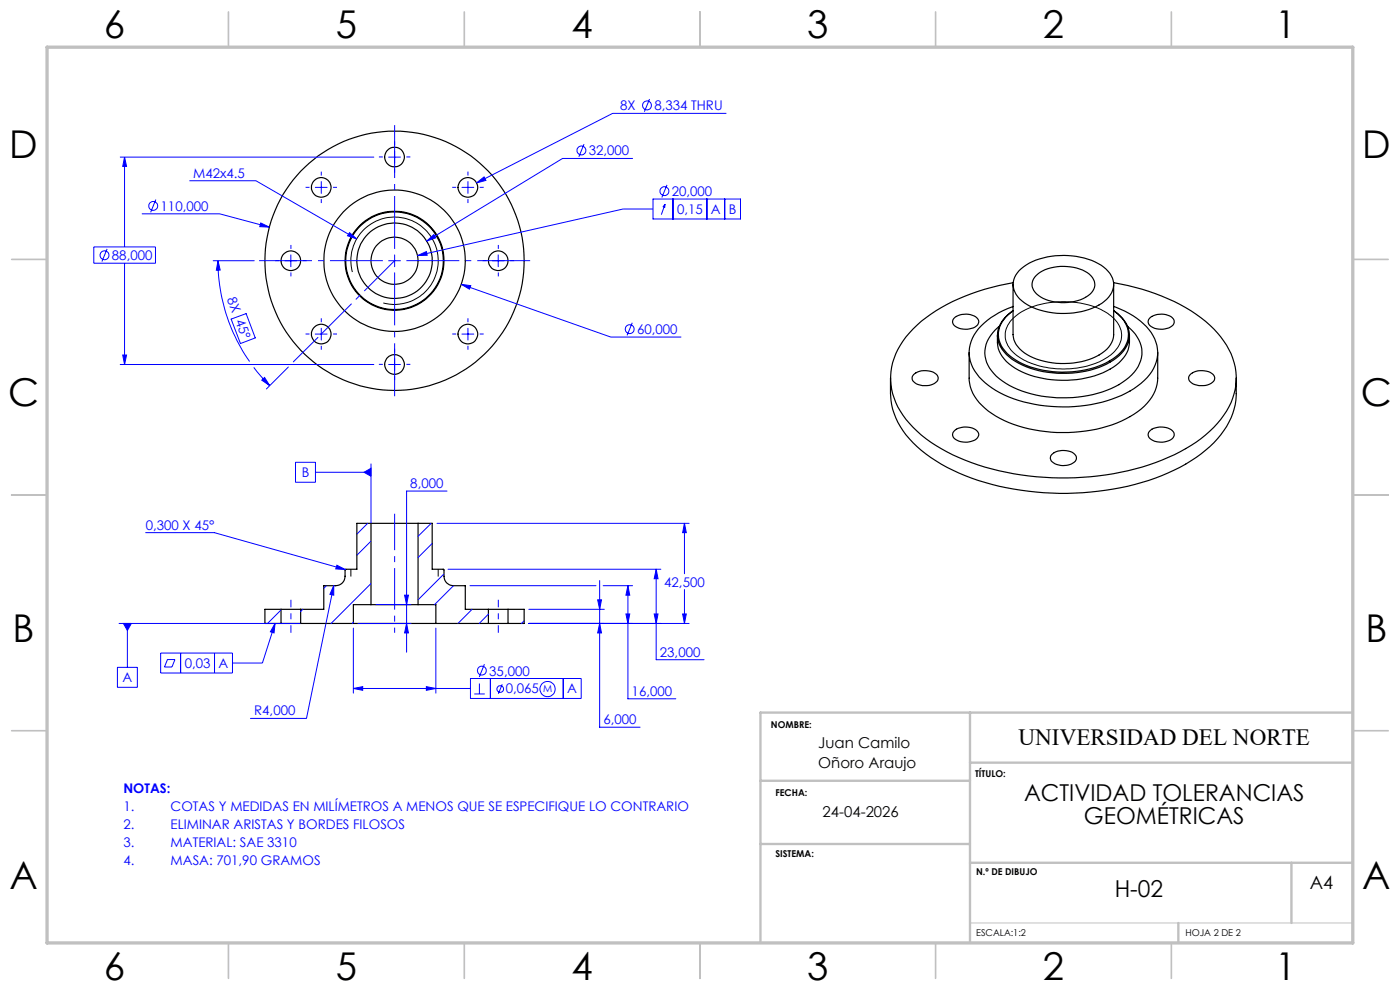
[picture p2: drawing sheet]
<svg xmlns="http://www.w3.org/2000/svg" width="297mm" height="210mm" viewBox="0 0 297 210" stroke-linecap="round" stroke-linejoin="round" font-family="sans-serif">
<path d="M205.8 195.8h81.2" fill="none" stroke="#c0c0c0" stroke-width=".21"/>
<g fill="none" stroke="#c0c0c0" stroke-width=".35">
<path d="M48.5 2.5v7.5M98.5 2.5v7.5M148.5 2.5v7.5M198.5 2.5v7.5M248.5 2.5v7.5M2.5 55h7.5M287 55h7.5M2.5 105h7.5M287 105h7.5M2.5 155h7.5M287 155h7.5M48.5 200v7.5"/>
<path d="M98.5 200v7.5M148.5 200v7.5M198.5 200v7.5M248.5 200v7.5"/>
</g>
<path d="M205.8 151.2v48.8M287 151.2h-125.7v48.8M161.3 165.6h44.5M161.3 179h44.5M205.8 161.8h81.2M205.8 183h81.2M250 195.8v4.2M274 183v12.8" fill="none" stroke="#c0c0c0" stroke-width=".5"/>
<path d="M10 10h277v190h-277z" fill="none" stroke="#c0c0c0" stroke-width=".7"/>
<g fill="none" stroke="#000" stroke-width=".25">
<path d="M214.9 60a40.9 40.9 0 0 0-20.3 9 14.8 14.8 0 0 0-5.6 12.6 16.8 16.8 0 0 0 6.4 10.7 43.8 43.8 0 0 0 21.2 8.4 57.3 57.3 0 0 0 33.7-4.9 22.1 22.1 0 0 0 11.2-11.4 13.1 13.1 0 0 0-2.5-12.9 30.6 30.6 0 0 0-13.9-9.2l-2.8-1-6-1.3M216.2 57.4a14.1 14.1 0 0 1 11.3-3.1 11.2 11.2 0 0 1 8 3.7 4.1 4.1 0 0 1-1.2 5.9 16.1 16.1 0 0 1-15 1.4 6.1 6.1 0 0 1-4.4-4.9l.3-1.5zM219.8 58.4a9.6 9.6 0 0 1 9.3-1.3 3.9 3.9 0 0 1 3.2 3.4 4.4 4.4 0 0 1-3.7 3.3 9.6 9.6 0 0 1-8.7-1.5 2.51 2.51 0 0 1-.1-3.9zM193.8 79.5a3.9 3.9 0 0 1 5.1 .1 1.29 1.29 0 0 1-1 1.9 3.6 3.6 0 0 1-4.4-1v-.5zM202.4 67.5a3.8 3.8 0 0 1 5 .2 1.31 1.31 0 0 1-.9 1.9 4 4 0 0 1-4.3-.8l-.1-.5zM205.6 74.8v5.4a9.3 9.3 0 0 0 4.8 7.5 28.9 28.9 0 0 0 18.7 3.9 23.4 23.4 0 0 0 13.6-5.4 8.5 8.5 0 0 0 2.9-6v-5.4M211.6 71.1a6.8 6.8 0 0 0 3.7 7 21.6 21.6 0 0 0 20.9-.2 6.8 6.8 0 0 0 3.4-6.8M212 69.2a6.8 6.8 0 0 0-2.7 7.7 12.1 12.1 0 0 0 7.6 6.1 26.4 26.4 0 0 0 20.5-1.4 8.8 8.8 0 0 0 4.9-6.4 7.2 7.2 0 0 0-3.1-6M213.3 67.3l1.6-1.4a6.3 6.3 0 0 0-3.1 5.8 8.1 8.1 0 0 0 5.2 5.5 21.8 21.8 0 0 0 18.3-.6 6.9 6.9 0 0 0 4.1-5.8 6.5 6.5 0 0 0-3.1-4.9 6.5 6.5 0 0 1 3.3 5.7 7.2 7.2 0 0 1-4.1 5.2 21.8 21.8 0 0 1-20.2-.2 6.6 6.6 0 0 1-3.7-5.9l.5-1.8zM214.9 65a15.6 15.6 0 0 0-8.2 6 7.5 7.5 0 0 0 1.6 9.6 21.6 21.6 0 0 0 12.3 5.4 30.1 30.1 0 0 0 20-3.6 10 10 0 0 0 5-7 9 9 0 0 0-4.4-7.9l-2.6-1.5-2.3-1M214.9 60.4v10.6a6 6 0 0 0 4.4 4.9 16.6 16.6 0 0 0 14.5-1 5 5 0 0 0 2.5-3.9v-10.6M243.8 67.5a3.8 3.8 0 0 1 5.1 .2 1.31 1.31 0 0 1-.9 1.9 4 4 0 0 1-4.3-.8l-.1-.5z"/>
<path d="M252.4 79.5a3.9 3.9 0 0 1 5.1 .1 1.29 1.29 0 0 1-1 1.9 3.6 3.6 0 0 1-4.3-1v-.5zM188.9 80.2v3.3a15.4 15.4 0 0 0 5.7 11.2 40.7 40.7 0 0 0 20.5 9 59.5 59.5 0 0 0 32.7-3.4 27 27 0 0 0 12.4-9.8 13.6 13.6 0 0 0 2.1-7v-3.3M202.4 91.5a3.8 3.8 0 0 1 5 .1 1.41 1.41 0 0 1-1.3 2 3.4 3.4 0 0 1-4-1.1v-.5zM223.1 96.4a3.9 3.9 0 0 1 5.1 .2 1.29 1.29 0 0 1-1 1.9 3.9 3.9 0 0 1-4.2-.8l-.2-.5zM243.8 91.5a3.8 3.8 0 0 1 5.1 .1 1.29 1.29 0 0 1-.9 1.9 3.9 3.9 0 0 1-4.3-.7l-.1-.6zM78.7 111h10M78.7 111h-3v9.7h-2.4l-.1 .2v1.3a1.99 1.99 0 0 1-2 2h-2.5v5h-4.9M78.7 111v17.3M88.7 111h3v9.7h2.4l.1 .2v1.3a1.99 1.99 0 0 0 2 2h2.5v5h4.9M88.7 111v17.3M59.6 132.2h4.2M59.6 129.2h4.2"/>
<path d="M59.6 129.2v3M59.6 129.2h-3.4v3h3.4M63.8 129.2v3M63.8 132.2h11.2M75 132.2h17.5M78.7 128.3h10M78.7 128.3h-3.7v3.9M88.7 128.3h3.8v3.9M92.5 132.2h11.1M103.6 132.2h4.2M103.6 129.2h4.2M103.6 129.2v3"/>
<path d="M107.8 129.2h3.4v3h-3.4M107.8 129.2v3"/>
<circle cx="68.1" cy="39.8" r="2.07"/>
<circle cx="83.7" cy="33.3" r="2.09"/>
<circle cx="99.2" cy="39.8" r="2.08"/>
<circle cx="61.7" cy="55.3" r="2.08"/>
<circle cx="83.7" cy="55.3" r="8"/>
<circle cx="83.7" cy="55.3" r="5"/>
<circle cx="83.7" cy="55.3" r="10.5"/>
<circle cx="83.7" cy="55.3" r="10.4"/>
<circle cx="83.7" cy="55.3" r="27.5"/>
<circle cx="83.7" cy="55.3" r="15"/>
<circle cx="105.7" cy="55.3" r="2.08"/>
<circle cx="68.1" cy="70.9" r="2.07"/>
<circle cx="83.7" cy="77.3" r="2.09"/>
<circle cx="99.2" cy="70.9" r="2.08"/>
</g>
<g fill="none" stroke="#00f" stroke-width=".21">
<path d="M25.4 33.3h54M26.4 33.3l.4 2h-.8zM26.4 33.3v19.1M40.2 38.3h14.1l21.4 12.4M66.9 39.7h2.5M68.2 38.5v2.5M82.4 33.3h2.5M83.7 32.1v2.5M98 39.7h2.5M99.3 38.5v2.5M101.1 38.8l1.6-1.3 .4 .8zM123.9 30.6l-1.1 2.7"/>
<path d="M134.3 33.6h-15l-28.8 17.5M137.8 21l-1.1 2.7M141.5 39.2l-1.1 2.7M154.1 24.1h-24.1l-28.9 14.7M19.9 52.4h13.1v3.4h-13.1zM22.7 52.8l-1.1 2.7M26.4 55.8v21.5M30.1 45.4h16.5l10.5 2.8M33.1 42.3l-1.1 2.7M45.2 55.3h8.7M46.2 55.3l.5 2h-.8zM46.2 55.3a36.9 36.9 0 0 0 6.8 21.4"/>
<path d="M55.3 47.3l1.8 .9-2-.1zM60.4 55.3h2.5M61.7 54.1v2.5M74.2 49.3l1.5 1.4-2-.7zM82.4 55.3h2.5M83.7 54.1v2.5M88.6 54.2l1.9-.8 .1 .7zM90.5 51.1l1.5-1.3 .5 .6zM104.5 55.3h2.5M105.7 54.1v2.5M138.5 44.3h-6.3l-43.6 9.9M138.5 42.2h18.6v4.3h-18.6z"/>
<path d="M141.1 43.3l-.5 .6M141.1 43.3l-.1 .8M141.1 43.3l-.8 2.2M142.8 42.2v4.3M150 42.2v4.3M153.7 42.2v4.3M25.4 77.3h54M26 75.3h.8l-.4 2zM49 67.7l3.2-1.2 2 5.2-3.2 1.2zM53.8 77.9l3.4 3.9M61.2 77.8l-4.7 4.7M66.9 70.9h2.5"/>
<path d="M67.5 71.6l-5.3 5.2M68.2 69.6v2.5M82.4 77.3h2.5M83.7 76.1v2.5M97.9 60.3l2 .3-.3 .7zM97.9 60.3l31.7 11.2h14.9M98 70.9h2.5M99.3 69.6v2.5M134.1 68.5l-1.1 2.6M55.5 80.6l.6-.5 1.1 1.7zM62.7 98.1h4.2v4.2h-4.2zM78.7 98.3v12.7"/>
<path d="M30.9 113h14.6l27.8 7.8M66.9 100.2h11.8M71.5 119.9l1.8 .9-2.1-.1zM77.2 100.2l1.5-.9v1.7zM78 111l-2.3 2.3M78.7 114.8l-3 3M91.5 111l-2.8 2.8M91.7 115.3l-3 3M92.7 111h53.5M94.8 104.2h-8.5v34.2M145.2 111l.4 2h-.8zM145.2 111v10.7"/>
<path d="M25.2 132.2h38.6M26.2 132.2h1.7l-.9 1.5zM27 132.2v9.4M34.1 138.5h15.2v4.3h-15.2zM35.5 139.9h1.6l-.6 1.6h-1.6zM38.3 138.5v4.3M45.5 138.5v4.3M58.3 132.2l-.2 2.1-.7-.3zM58.3 132.2l-2.6 8.4h-6.4M59.6 129.4l-2.8 2.8M64.2 129.2l-.4 .5M69.3 124.2l-.6 .6"/>
<path d="M70.8 124.2v2.1l-.8-.2zM70.8 124.2l-5.8 28.2h-11.9M75 132l-.3 .2M75 133.2v13.8M76 132.2h11.2M78.7 123.8l-8.5 8.4M79.7 128.3h7.5M85.8 126.3h.8l-.3 2zM86.3 132.2l.3 2.1h-.8zM92.5 133.2v13.8M94.2 121.7l-5.5 5.5M95 120.7h45.2"/>
<path d="M96.2 124.2l-4 4.1M99.7 124.2h26.7M100.2 129.2l-3 3M103.6 130.3l-1.9 1.9M111.2 131.7l-.6 .5M112.2 132.2h34M112.2 129.2h16M126.8 127.2h.8l-.4 2zM127.2 132.2l.4 2.1h-.8zM127.2 123.1v31.2h8.6M128 124.2h6.2M132.8 130.2h.8l-.4 2z"/>
<path d="M133.2 124.2l.4 2.1h-.8zM133.2 124.2v24h10.2M138.8 130.2h.8l-.4 2zM139.2 120.7l.4 2.1h-.8zM139.2 120.7v19.2h10.2M144.8 130.2h.8l-.4 2zM145.2 125.1v7.1M24.9 141.6h4.2v4.2h-4.2zM75 146l1.9-.3v.7zM75 146h24.8M90.5 145.7l2 .3-2 .4zM99.8 143.9h23.5v4.3h-23.5z"/>
<path d="M100.6 147.2h2.2M101.7 145v2.2M102.8 140.9l-1.1 2.7M104 143.9v4.3M106.5 145.2l-.8 2M119.5 143.9v4.3"/>
<circle cx="123.3" cy="31.9" r=".95"/>
<circle cx="137.2" cy="22.4" r=".95"/>
<circle cx="22.2" cy="54.1" r=".95"/>
<circle cx="32.5" cy="43.7" r=".94"/>
<circle cx="141" cy="40.5" r=".94"/>
<circle cx="133.6" cy="69.8" r=".94"/>
<circle cx="102.2" cy="142.2" r=".94"/>
<circle cx="106.1" cy="146.1" r=".71"/>
<circle cx="116.2" cy="146.2" r="1.62"/>
</g>
<path d="M74.8 57.7a9.3 9.3 0 0 1 8.1-11.6 9.3 9.3 0 0 1 10 10 9.3 9.3 0 0 1-11.6 8.2M214.5 67.9a14.8 14.8 0 0 1 10.4-3.9 15.6 15.6 0 0 1 11.5 3.7 4.7 4.7 0 0 1-.5 7.4 17.6 17.6 0 0 1-13.5 2.9 12.7 12.7 0 0 1-8.3-4.2 4.6 4.6 0 0 1 .4-5.9zM74.4 120.7v1.6M93 120.7v1.6" fill="none" stroke="#000" stroke-width=".21"/>
<path d="M83.7 128.2v-19.2" fill="none" stroke="#00f" stroke-width=".21" stroke-dasharray="15.2 1.3 1.3 1.3" stroke-dashoffset="7.5" stroke-linecap="butt"/>
<path d="M83.7 134.2v-6" fill="none" stroke="#00f" stroke-width=".21" stroke-dasharray="15.2 1.3 1.3 1.3" stroke-dashoffset="14.1" stroke-linecap="butt"/>
<path d="M61.7 134.2v-7M105.7 134.2v-7" fill="none" stroke="#00f" stroke-width=".21" stroke-dasharray="15.2 1.3 1.3 1.3" stroke-dashoffset="13.6" stroke-linecap="butt"/>
<path d="M83.7 55.3l-15.5 15.6" fill="none" stroke="#00f" stroke-width=".21" stroke-dasharray="15.2 1.3 1.3 1.3" stroke-dashoffset="6.1" stroke-linecap="butt"/>
<path d="M81.2 55.3h-26.2M83.7 52.8v-26.3M83.7 57.8v26.2M86.2 55.3h26.3" fill="none" stroke="#00f" stroke-width=".21" stroke-dasharray="15.2 1.3 1.3 1.3" stroke-dashoffset="4" stroke-linecap="butt"/>
<g fill="none" stroke="#00f" stroke-width=".21" stroke-dasharray="15.2 1.3 1.3 1.3" stroke-linecap="butt">
<path d="M65.7 39.7h-.9M68.2 37.2v-.8M70.7 39.7h.8M81.2 33.3h-.8M83.7 30.8v-.8M83.7 35.8v.8M86.2 33.3h.8M96.8 39.7h-.9M99.3 37.2v-.8M101.8 39.7h.8M59.2 55.3h-.8M61.7 52.8v-.8"/>
<path d="M61.7 57.8v.8M64.2 55.3h.8M68.2 42.2v.9M99.3 42.2v.9M103.2 55.3h-.8M105.7 52.8v-.8M105.7 57.8v.8M108.2 55.3h.8M65.7 70.9h-.9M68.2 68.4v-.9M68.2 73.4v.8M70.7 70.9h.8"/>
<path d="M81.2 77.3h-.8M83.7 74.8v-.8M83.7 79.8v.8M86.2 77.3h.8M96.8 70.9h-.9M99.3 68.4v-.9M99.3 73.4v.8M101.8 70.9h.8"/>
</g>
<g fill="#00f">
<path d="M127.2 132.2l.4 2.1h-.8zM126.8 127.2h.8l-.4 2zM132.8 130.2h.8l-.4 2zM133.2 124.2l.4 2.1h-.8zM138.8 130.2h.8l-.4 2zM139.2 120.7l.4 2.1h-.8zM144.8 130.2h.8l-.4 2zM145.2 111l.4 2h-.8zM71.5 119.9l1.8 .9-2.1-.1zM85.8 126.3h.8l-.3 2zM86.3 132.2l.3 2.1h-.8zM75 146l1.9-.3v.7zM90.5 145.7l2 .3-2 .4z"/>
<path d="M46.2 55.3l.5 2h-.8zM55.5 80.6l.6-.5 1.1 1.7z"/>
<path d="M58.3 132.2l-.2 2.1-.7-.3zM26.2 132.2l.8 1.5 .9-1.5zM77.2 100.2l1.5 .8v-1.7zM70.8 124.2v2.1l-.8-.2zM101.1 38.8l2-.5-.4-.8zM90.5 51.1l2-.7-.5-.6zM97.9 60.3l1.7 1 .3-.7zM55.3 47.3l-.2 .8 2 .1zM74.2 49.3l-.5 .7 2 .7zM88.6 54.2l2-.1-.1-.7zM26.4 33.3l.4 2h-.8zM26 75.3h.8l-.4 2z"/>
</g>
<g font-size="8.1">
<text x="22" y="8">6</text>
<text x="71.2" y="8">5</text>
<text x="121.2" y="8">4</text>
<text x="171.2" y="8">3</text>
<text x="221.2" y="8">2</text>
<text x="270.5" y="8">1</text>
<text x="2" y="33.6">D</text>
<text x="289" y="33.6">D</text>
<text x="1.7" y="86.1">C</text>
<text x="288.7" y="86.1">C</text>
<text x="2.7" y="136.1">B</text>
<text x="289.7" y="136.1">B</text>
<text x="2" y="188.6">A</text>
<text x="289" y="188.6">A</text>
<text x="22" y="208">6</text>
<text x="71.2" y="208">5</text>
<text x="121.2" y="208">4</text>
<text x="171.2" y="208">3</text>
<text x="221.2" y="208">2</text>
<text x="270.5" y="208">1</text>
</g>
<g font-size="4.9">
<text x="216.1" y="158">UNIVERSIDAD DEL NORTE</text>
<text x="217.3" y="169.9">ACTIVIDAD TOLERANCIAS</text>
<text x="230" y="174.8">GEOMÉTRICAS</text>
<text x="236.5" y="190.3">H-02</text>
</g>
<text font-size="3.9" x="277.9" y="188.5">A4</text>
<g font-size="3.2">
<text x="173.6" y="158.7">Juan Camilo</text>
<text x="173.6" y="162.9">Oñoro Araujo</text>
<text x="174.5" y="173.4">24-04-2026</text>
</g>
<g font-size="2.8" fill="#00f">
<text x="131.6" y="23.4">8X</text>
<text x="138.8" y="23.4">8,334 THRU</text>
<text x="124.9" y="33">32,000</text>
<text x="41" y="37.7">M42x4.5</text>
<text x="142.5" y="41.6">20,000</text>
<text x="34.1" y="44.7">110,000</text>
<text x="143.6" y="45.4">0,15</text>
<text x="150.8" y="45.4">A</text>
<text x="154.6" y="45.4">B</text>
<text x="23.7" y="55.2">88,000</text>
<text x="48.1" y="63.5" transform="rotate(69 48.1 63.5)">8X 45°</text>
<text x="135.2" y="70.9">60,000</text>
<text x="64" y="101.2">B</text>
<text x="87" y="103.5">8,000</text>
<text x="30.9" y="112.3">0,300 X 45°</text>
<text x="140.9" y="124.4">42,500</text>
<text x="39.2" y="141.7">0,03</text>
<text x="46.4" y="141.7">A</text>
<text x="103.8" y="143.3">35,000</text>
<text x="140" y="139.3">23,000</text>
<text x="26" y="144.7">A</text>
<text x="107.3" y="146.9">0,065</text>
<text x="120.3" y="147.1">A</text>
<text x="134" y="147.6">16,000</text>
<text x="53.9" y="151.7">R4,000</text>
<text x="128" y="153.6">6,000</text>
<text x="26.2" y="168.2">NOTAS:</text>
<text x="26.2" y="172">1.</text>
<text x="36.2" y="172">COTAS Y MEDIDAS EN MILÍMETROS A MENOS QUE SE ESPECIFIQUE LO CONTRARIO</text>
<text x="26.2" y="175.8">2.</text>
<text x="26.2" y="179.6">3.</text>
<text x="36.2" y="175.8">ELIMINAR ARISTAS Y BORDES FILOSOS</text>
<text x="36.2" y="179.6">MATERIAL: SAE 3310</text>
<text x="26.2" y="183.5">4.</text>
<text x="36.2" y="183.5">MASA: 701,90 GRAMOS</text>
</g>
<text font-size="2.1" fill="#00f" x="115.2" y="146.9">M</text>
<g font-size="2">
<text x="163.6" y="154.4">NOMBRE:</text>
<text x="206.9" y="164.9">TÍTULO:</text>
<text x="164.5" y="168.9">FECHA:</text>
<text x="164.5" y="181.7">SISTEMA:</text>
<text x="207.1" y="185.5">N.º DE DIBUJO</text>
<text x="207.1" y="198.6">ESCALA:1:2</text>
<text x="251.5" y="198.6">HOJA 2 DE 2</text>
</g>
</svg>
